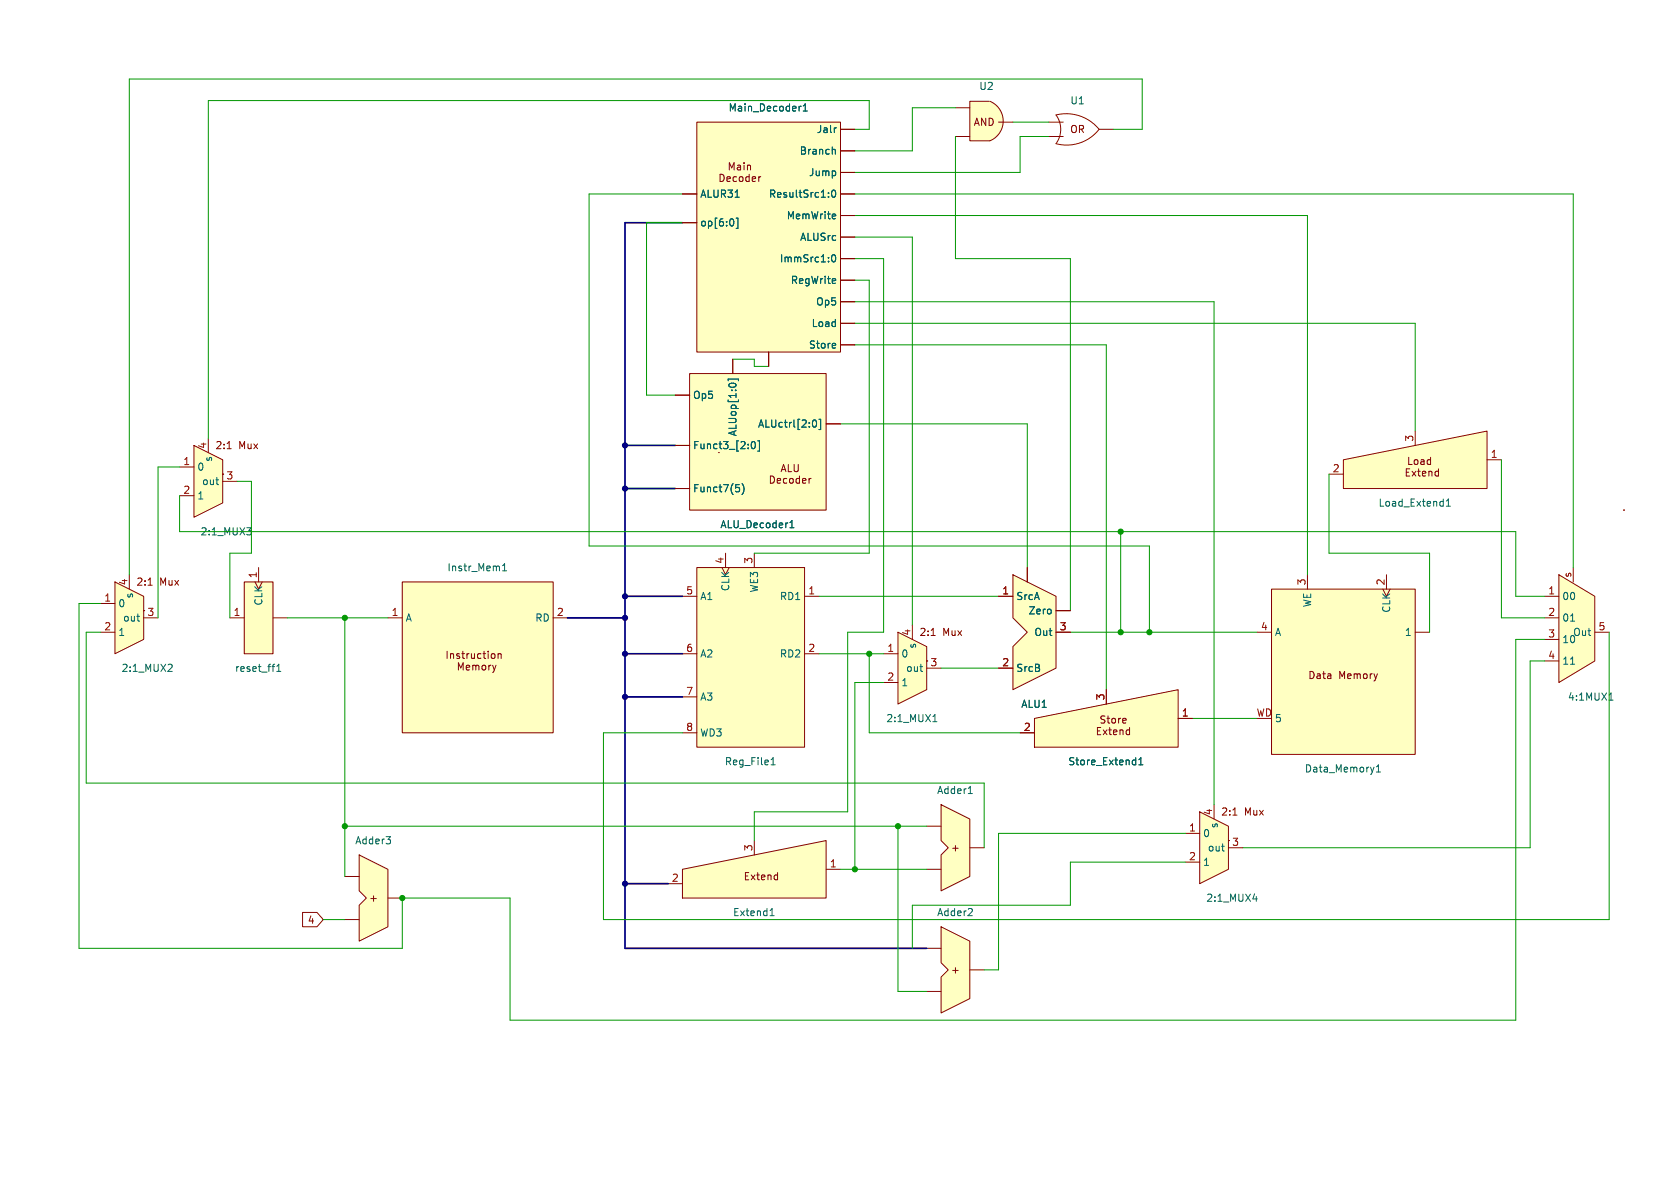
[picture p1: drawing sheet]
<svg xmlns="http://www.w3.org/2000/svg" width="297mm" height="210mm" viewBox="0 0 297 210" stroke-linecap="round" stroke-linejoin="round" font-family="sans-serif">
<path d="M123.2 21.6h25.4v40.6h-25.4z" fill="#ffffc2" stroke="#ffffc2" stroke-width=".18"/>
<g fill="none" stroke="#840000" stroke-width=".18">
<path d="M120.6 34.3h2.6M120.6 39.4h2.6M123.2 21.6h25.4v40.6h-25.4zM127.3 30.8a.64 .64 0 0 1 .7 .6 .64 .64 0 0 1-.7 .7zM128.5 31.7l.6-.2v-.2l-.4-.1-.2 .2 .1 .6h.5M128.9 30v-1.2l.5 .9 .4-.9v1.2M130.2 31.3l-.4-.1-.2 .3 .1 .5h.5M130.4 29.3h.5v.7M130.7 31.4l.2-.2 .4 .2 .1 .4-.2 .2-.3 .1-.2-.1zM130.9 29.5l-.4 .1-.2 .1 .2 .3h.4M131.5 28.8v.1M131.5 29.2v.8"/>
<path d="M132.1 29.3l.2-.1 .3 .1 .1 .7M132.1 29.2v.8M132.4 31.3l-.3-.1-.3 .3 .2 .5h.4M132.4 30.8v1.3M133 31.7l.6-.2-.1-.2-.3-.1-.2 .2v.6h.5M134.1 31.2v.9M134.5 31.2l-.4 .3M148.6 34.3h2.5M148.6 26.7h2.5M148.6 22.9h2.5M148.6 30.5h2.5M148.6 38.1h2.5"/>
<path d="M148.6 41.9h2.5M148.6 45.7h2.5M148.6 57.2h2.5M148.6 53.3h2.5M148.6 49.5h2.5M135.9 62.2v2.6M148.6 61h2.5"/>
</g>
<g fill="none" stroke="#006464" stroke-width=".18">
<path d="M141.6 18.8h-.2M142 19.6h.7M142 18.7l.4-.3v1.2M129.6 38.8l.1 .4-.1 .6M130 34.9h.7M130.1 38.6h.4v1.8h-.4M146.5 34.7v.2M146.5 34.1v.1M147.1 33.7l.2-.1a.68 .68 0 0 1 .5 .6 .68 .68 0 0 1-.5 .7l-.2-.2-.1-.3zM147.3 26.4l.4 .2v.6M147.6 37.8l.1 .3-.6 .2M147.7 38.6l-.1 .1"/>
<path d="M147.7 22.6h.2M147.1 45.2l.2-.2a.68 .68 0 0 1 .5 .7 .68 .68 0 0 1-.5 .6l-.2-.1-.1-.4zM147.6 49.3l.1 .3-.6 .1M147.7 50l-.1 .1M147.7 60.8v.2l-.6 .1"/>
</g>
<path d="M158.7 111.8l5.1 2.5v7.6l-5.1 2.6z" fill="#ffffc2"/>
<g fill="none" stroke="#840000" stroke-width=".18">
<path d="M128.3 97.8v2.5M133.3 97.8v2.5M120.6 115.6h2.6M120.6 105.4h2.6M123.2 100.3h19v31.8h-19zM127.6 100.3l.7 1.3 .6-1.3M142.2 115.6h2.6M142.2 105.4h2.6M156.2 115.6h2.5M158.7 111.8l5.1 2.5v7.6l-5.1 2.6zM161.3 110.5v2.5M163.8 116.8h.1"/>
<path d="M163.8 118.1h2.6M164.6 112.3h.7M222.2 111.8h2.6M224.8 104.1h25.4v29.3h-25.4zM231.1 101.6v2.5M244.5 104.1l.6 1.3 .6-1.3M245.1 101.6v2.5M250.2 111.8h2.5M120.6 123.2h2.6M120.6 129.5h2.6M156.2 120.7h2.5"/>
</g>
<path d="M136.3 135.2h.7M136.3 134.3l.4-.4v1.3M164.9 127.6h.7M165.2 126.5l.1-.2v1.3M243.3 136.5h.8M243.3 135.6l.4-.4v1.3" fill="none" stroke="#006464" stroke-width=".18"/>
<g fill="#ffffc2" stroke="#ffffc2" stroke-width=".18">
<path d="M123.2 100.3h19v31.8h-19z"/>
<path d="M224.8 104.1h25.4v29.3h-25.4z"/>
</g>
<path d="M120.6 153.7l25.4-5.1v10.2h-25.4z" fill="#ffffc2"/>
<path d="M118.1 156.2h2.5M120.6 153.7l25.4-5.1v10.2h-25.4zM133.3 148.6v2.5M137.3 154.7h.2M137.5 154.2v1.3M137.5 155.5h-.2M146 153.7h2.6" fill="none" stroke="#840000" stroke-width=".18"/>
<path d="M136.1 161.9h.8M136.3 160.9l.2-.3v1.3" fill="none" stroke="#006464" stroke-width=".18"/>
<path d="M166.4 163.8l5 2.6v10.1l-5 2.6v-6.4l1.2-1.2-1.2-1.3z" fill="#ffffc2"/>
<path d="M163.8 175.3h2.6M163.8 167.6h2.6M166.4 163.8l5 2.6v10.1l-5 2.6v-6.4l1.2-1.2-1.2-1.3zM171.4 171.5h2.6" fill="none" stroke="#840000" stroke-width=".18"/>
<path d="M171.8 160.7l.1 .1-.1 .3-.7 .8h.8" fill="none" stroke="#006464" stroke-width=".18"/>
<path d="M63.5 151.1l5.1 2.6v10.1l-5.1 2.6v-6.4l1.3-1.2-1.3-1.3z" fill="#ffffc2"/>
<path d="M61 154.9h2.5M63.5 151.1l5.1 2.6v10.1l-5.1 2.6v-6.4l1.3-1.2-1.3-1.3zM68.6 158.8h2.5M61 162.6h2.5" fill="none" stroke="#840000" stroke-width=".18"/>
<path d="M68.2 147.9h.8l-.4 .5M68.9 148.4l.1 .2-.1 .5" fill="none" stroke="#006464" stroke-width=".18"/>
<path d="M166.4 142.2l5 2.6v10.1l-5 2.6v-6.4l1.2-1.2-1.2-1.3z" fill="#ffffc2"/>
<path d="M185.4 24.1h2.6M185.4 21.6h2.6M186.7 20.3a7.5 7.5 0 0 1 7.6 2.6 7.3 7.3 0 0 1-7.6 2.5 4.3 4.3 0 0 0 0-5.1zM194.3 22.9h2.5M163.8 153.7h2.6M163.8 146.1h2.6M166.4 142.2l5 2.6v10.1l-5 2.6v-6.4l1.2-1.2-1.2-1.3zM171.4 149.9h2.6" fill="none" stroke="#840000" stroke-width=".18"/>
<path d="M171.2 140.3h.7" fill="none" stroke="#006464" stroke-width=".18"/>
<path d="M171.4 17.9h3.5l.1 7h-3.6z" fill="#ffffc2"/>
<path d="M175 17.9a3.8 3.8 0 0 1 2.4 3.5 3.8 3.8 0 0 1-2.4 3.5l-1.4-3.5z" fill="#ffffc2" stroke="#ffffc2" stroke-width=".18"/>
<path d="M168.9 19.1h2.5M174.9 17.9h-3.5v7h3.6a3.8 3.8 0 0 0 2.4-3.5 3.8 3.8 0 0 0-2.4-3.5M168.9 24.1h2.5M176.5 21.6h2.6" fill="none" stroke="#840000" stroke-width=".18"/>
<path d="M275.6 101.6l6.3 3.8v11.4l-6.3 3.9z" fill="#ffffc2"/>
<g fill="none" stroke="#840000" stroke-width=".18">
<path d="M287 90.2h.1M40.6 109.2h2.6M43.2 102.9h5.1v12.7h-5.1zM45.1 102.9l.6 1.2 .7-1.2M45.7 100.3v2.6M48.3 109.2h2.5M273 105.4h2.6M273 109.2h2.6M273 113h2.6M273 116.8h2.6M275.6 101.6l6.3 3.8v11.4l-6.3 3.9zM278.1 100.3v2.6"/>
<path d="M281.9 111.8h2.6"/>
</g>
<path d="M48.9 118.7h.8M48.9 117.8l.4-.4v1.3M277.6 109.8h.8M277.6 117.4h.8M284.4 123.8h.8M284.7 122.7l.1-.2v1.3" fill="none" stroke="#006464" stroke-width=".18"/>
<path d="M43.2 102.9h5.1v12.7h-5.1z" fill="#ffffc2" stroke="#ffffc2" stroke-width=".18"/>
<path d="M20.3 102.9l5.1 2.5v7.6l-5.1 2.6z" fill="#ffffc2"/>
<g fill="none" stroke="#840000" stroke-width=".18">
<path d="M17.8 106.7h2.5M17.8 111.8h2.5M20.3 102.9l5.1 2.5v7.6l-5.1 2.6zM22.9 101.6v2.5M25.4 108h.1M25.4 109.2h2.5M26.2 103.4h.7M68.6 109.2h2.5M71.1 102.9h26.7v26.6h-26.7zM79 115.1v1.3M79.6 115.6v.8M79.6 115.7l.2-.1h.3l.1 .8"/>
<path d="M81 117.2v1.2M81.2 115.6h-.4v.3M81.6 115.6h.5M81.8 115.1v1.1M81.9 117.2v1.2M82.4 118.3l.2 .1h.4M82.5 115.6v.8M82.6 117.6l.4 .1v.2l-.6 .1M82.9 115.6l-.4 .2M83.3 115.6l.1 .7 .3 .1 .2-.1M83.6 117.7l.3-.1 .2 .2M83.6 117.6v.8"/>
<path d="M83.9 115.6v.8M84.1 117.8l.2-.2 .3 .1 .1 .7M84.1 117.8v.6M85 115.6h-.3l-.3 .2 .1 .5h.5M85.3 117.7l.2-.1 .3 .1 .1 .5-.1 .2h-.3l-.2-.1zM85.4 115.6h.5M85.6 115.1v1.1l.3 .2M86.3 115.1v.1M86.3 115.6v.8M86.8 116.2v-.4l.3-.2 .3 .1 .1 .5M87.4 118.4l-.3 .5M88.1 115.7l.1-.1h.3l.1 .8"/>
<path d="M88.1 115.6v.8M97.8 109.2h2.5"/>
</g>
<path d="M30.2 117.4l.2 .3v.3l-.7 .7h.7M88.8 100.9h.8M88.8 100l.4-.4v1.3" fill="none" stroke="#006464" stroke-width=".18"/>
<path d="M71.1 102.9h26.7v26.6h-26.7z" fill="#ffffc2" stroke="#ffffc2" stroke-width=".18"/>
<path d="M212.1 143.5l5.1 2.6v7.6l-5.1 2.5z" fill="#ffffc2"/>
<path d="M209.5 147.3h2.6M209.5 152.4h2.6M212.1 143.5l5.1 2.6v7.6l-5.1 2.5zM214.6 142.2v2.6M217.2 148.6h.1M217.2 149.9h2.5M218 144.1h.7" fill="none" stroke="#840000" stroke-width=".18"/>
<path d="M221.5 158.9h.8M222.1 158.5v.8" fill="none" stroke="#006464" stroke-width=".18"/>
<path d="M34.3 78.7l5.1 2.6v7.6l-5.1 2.5z" fill="#ffffc2"/>
<path d="M34.3 78.7l5.1 2.6v7.6l-5.1 2.5zM36.8 77.5v2.5M40.2 79.3h.7M31.7 82.6h2.6M31.7 87.6h2.6M39.4 83.8h.1M39.4 85.1h2.5" fill="none" stroke="#840000" stroke-width=".18"/>
<path d="M43.6 93.3h.8l-.4 .5M44.2 93.8l.2 .2v.3l-.2 .3" fill="none" stroke="#006464" stroke-width=".18"/>
<path d="M182.9 127l25.4-5.1v10.2h-25.4z" fill="#ffffc2"/>
<g fill="none" stroke="#840000" stroke-width=".18">
<path d="M119.4 78.7h2.5M119.4 69.9h2.5M121.9 66h24.1v24.2h-24.1zM129.5 63.5v2.5M146 74.9h2.6M119.4 86.4h2.5M136.2 84.2a.64 .64 0 0 1 .7 .6 .64 .64 0 0 1-.7 .6zM137.4 85l.6-.1-.1-.3h-.3l-.2 .2 .1 .6h.4M138.1 83.4l.4-1.3 .4 1.3M138.2 83h.6M139.1 84.6h-.4l-.2 .2 .1 .6h.5M139.4 82.1v1.3h.6"/>
<path d="M139.6 84.7l.2-.1 .4 .1v.5l-.1 .2h-.3l-.2-.1zM140.4 82.1v1l.2 .3 .4-.1 .1-.2v-1M141.3 84.6h-.3l-.3 .2 .1 .6h.5M141.3 84.2v1.2M141.9 85l.6-.1-.1-.3h-.3l-.2 .2v.6h.5M143 84.6v.8M143.4 84.6l-.4 .2M180.3 129.5h2.6M182.9 127l25.4-5.1v10.2h-25.4zM194 129.2h.4M194.6 128.6h-.6v1.3h.6M195 129l.7 .9"/>
<path d="M195.3 126.6h-.4l-.2 .1v.3l.5 .3 .1 .3-.2 .2h-.5M195.6 121.9v2.6M195.7 127h.5M195.7 129l-.7 .9M195.9 126.6v1l.3 .2M196 129h.5M196.2 128.6v1.1l.3 .2M196.7 127h.3l.2 .2v.4l-.2 .2h-.3l-.2-.2zM196.8 129.4l.7-.1-.1-.2-.4-.1-.2 .2 .1 .6h.5M197.8 127v.8M198 129.1l.2-.1 .3 .1v.8M198 129v.9"/>
<path d="M198.1 127l-.3 .2M198.5 127.4l.6-.1-.1-.3h-.3l-.2 .2v.6h.5M199.7 129.1l-.4-.1-.2 .3 .1 .5h.5M199.7 128.6v1.3M208.3 127h2.5"/>
</g>
<g fill="none" stroke="#006464" stroke-width=".18">
<path d="M128.7 67.3v-.3h1.8v.3M129 67.9l.3-.2 .7 .2M132.9 78.2l.2-.2a.68 .68 0 0 1 .5 .7 .68 .68 0 0 1-.5 .6l-.2-.1-.1-.4zM134 77.9h.3v1.8h-.3M143.6 74.7l.1-.3 .2-.2a.68 .68 0 0 1 .5 .7 .68 .68 0 0 1-.5 .6l-.2-.1-.1-.4M144.8 74.1h.3v1.8h-.3M130.1 85.7h.6M130.2 86.2h.3l.3 .2-.2 .5h-.4M131.2 85.5a1.46 1.46 0 0 1 0 1.9M139.6 93.3h.8M139.6 92.4l.4-.4v1.3M200.7 134.4h.1"/>
<path d="M200.8 133.9v1.3M200.8 135.1l-.1 .1M201.3 135.2h.8M201.3 134.3l.4-.4v1.3"/>
</g>
<path d="M121.9 66h24.1v24.2h-24.1z" fill="#ffffc2" stroke="#ffffc2" stroke-width=".18"/>
<path d="M179.1 101.6l7.6 3.8v12.7l-7.6 3.8v-7.6l2.5-2.5-2.5-2.6z" fill="#ffffc2"/>
<path d="M176.5 105.4h2.6M176.5 118.1h2.6M179.1 101.6l7.6 3.8v12.7l-7.6 3.8v-7.6l2.5-2.5-2.5-2.6zM181.6 100.3v2.6M186.7 108h2.5M186.7 111.8h2.5" fill="none" stroke="#840000" stroke-width=".18"/>
<path d="M237.5 81.3l25.4-5.1v10.2h-25.4z" fill="#ffffc2"/>
<g fill="none" stroke="#840000" stroke-width=".18">
<path d="M120.6 34.3h2.6M120.6 39.4h2.6M148.6 34.3h2.5M148.6 26.7h2.5M148.6 22.9h2.5M148.6 30.5h2.5M148.6 38.1h2.5M148.6 41.9h2.5M148.6 45.7h2.5M148.6 57.2h2.5M148.6 53.3h2.5M148.6 49.5h2.5"/>
<path d="M119.4 78.7h2.5M119.4 69.9h2.5M129.5 63.5v2.5M135.9 62.2v2.6M146 74.9h2.6M148.6 61h2.5M250.2 76.2v2.5M119.4 86.4h2.5M234.9 83.8h2.6M237.5 81.3l25.4-5.1v10.2h-25.4zM248.6 83.5h.4M249 80.8v1.3h.6"/>
<path d="M249.2 82.9h-.6v1.3h.6M249.6 83.3l.7 .9M250.3 83.3l-.7 .9M250.7 81.9l-.1-.5-.2-.1h-.3l-.1 .6 .3 .2M250.8 84l.3 .2M251.2 81.3h.5l.1 .8M251.5 84l.1 .2 .4-.1M252.6 83.3v.9M252.9 81.3h-.5l-.1 .6M252.9 80.8v1.3M253.2 83.5v.7M253.8 84l.1 .2 .4-.1"/>
<path d="M254.3 82.9v1.3M262.9 81.3h2.5M176.5 105.4h2.6M176.5 118.1h2.6M181.6 100.3v2.6M186.7 108h2.5M186.7 111.8h2.5M180.3 129.5h2.6M195.6 121.9v2.6M208.3 127h2.5M53.5 161.3h2.5l1.1 1.3-1.1 1.2h-2.5z"/>
</g>
<g fill="none" stroke="#006464" stroke-width=".18">
<path d="M141.6 18.8h-.2M142 19.6h.7M142 18.7l.4-.3v1.2M129.6 38.8l.1 .4-.1 .6M130 34.9h.7M130.1 38.6h.4v1.8h-.4M146.5 34.7v.2M146.5 34.1v.1M147.1 33.7l.2-.1a.68 .68 0 0 1 .5 .6 .68 .68 0 0 1-.5 .7l-.2-.2-.1-.3zM147.3 26.4l.4 .2v.6M147.6 37.8l.1 .3-.6 .2M147.7 38.6l-.1 .1"/>
<path d="M147.7 22.6h.2M147.1 45.2l.2-.2a.68 .68 0 0 1 .5 .7 .68 .68 0 0 1-.5 .6l-.2-.1-.1-.4zM147.6 49.3l.1 .3-.6 .1M147.7 50l-.1 .1M128.7 67.3v-.3h1.8v.3M129 67.9l.3-.2 .7 .2M132.9 78.2l.2-.2a.68 .68 0 0 1 .5 .7 .68 .68 0 0 1-.5 .6l-.2-.1-.1-.4zM134 77.9h.3v1.8h-.3M143.6 74.7l.1-.3 .2-.2a.68 .68 0 0 1 .5 .7 .68 .68 0 0 1-.5 .6l-.2-.1-.1-.4M144.8 74.1h.3v1.8h-.3M147.7 60.8v.2l-.6 .1M130.1 85.7h.6"/>
<path d="M130.2 86.2h.3l.3 .2-.2 .5h-.4M131.2 85.5a1.46 1.46 0 0 1 0 1.9M139.6 93.3h.8M139.6 92.4l.4-.4v1.3M255.7 89.5h.7M255.7 88.6l.4-.4v1.3M200.7 134.4h.1M200.8 133.9v1.3M200.8 135.1l-.1 .1M201.3 135.2h.8M201.3 134.3l.4-.4v1.3"/>
</g>
<path d="M120.6 39.4h-10.1v128.2h53.3M110.5 78.7h8.9M110.5 86.4h8.9M100.3 109.2h10.2M110.5 105.4h10.1M110.5 115.6h10.1M110.5 123.2h10.1M110.5 156.2h7.6" fill="none" stroke="#000084" stroke-width=".3"/>
<g fill="none" stroke="#009600" stroke-width=".18">
<path d="M168.9 19.1h-7.6v7.6h-10.2M120.6 39.4h-6.3v30.5h5.1M120.6 34.3h-16.5v62.2h99.1v15.3M151.1 22.9h2.6v-5.1h-116.9v59.7M151.1 38.1h80v63.5M151.1 34.3h127v66M168.9 24.1v21.6h20.3v62.3M179.1 21.6h6.3M185.4 24.1h-5.1v6.4h-29.2M196.8 22.9h5.1v-8.9h-179v87.6M151.1 53.3h63.5v88.9M151.1 45.7h5.1v66.1h-6.3v31.7h-16.6v5.1"/>
<path d="M151.1 49.5h2.6v48.3h-20.4M151.1 41.9h10.2v68.6M151.1 57.2h99.1v19M129.5 63.5h3.8v1.3h2.6M148.6 74.9h33v25.4M151.1 61h44.5v60.9M31.7 87.6v6.4h236.3v11.4h5M31.7 82.6h-3.8v26.6M41.9 85.1h2.5v12.7h-3.8v11.4M198.1 94v17.8M234.9 83.8v14h17.8v14M265.4 81.3v27.9h7.6"/>
<path d="M17.8 111.8h-2.6v26.6h158.8v11.5M17.8 106.7h-3.8v60.9h57.1v-8.8h19.1v21.5h177.8v-67.3h5M50.8 109.2h17.8M61 109.2v45.7M144.8 105.4h31.7M144.8 115.6h11.4M153.7 115.6v13.9h26.6M166.4 118.1h10.1M189.2 111.8h33M273 116.8h-2.5v33.1h-50.8M284.5 111.8v50.8h-177.8v-33.1h13.9M156.2 120.7h-5.1v33"/>
<path d="M210.8 127h11.4M61 146.1h102.8M148.6 153.7h15.2M158.7 146.1v29.2h5.1M209.5 152.4h-20.3v7.6h-27.9v7.6M209.5 147.3h-33v24.2h-2.5M57.1 162.6h3.9"/>
</g>
<g fill="#009600" stroke="#009600" stroke-width=".18">
<circle cx="158.7" cy="146.1" r=".46"/>
<circle cx="151.1" cy="153.7" r=".46"/>
<circle cx="153.7" cy="115.6" r=".46"/>
<circle cx="71.1" cy="158.8" r=".46"/>
<circle cx="61" cy="109.2" r=".46"/>
<circle cx="61" cy="146.1" r=".46"/>
<circle cx="198.1" cy="111.8" r=".46"/>
<circle cx="203.2" cy="111.8" r=".46"/>
<circle cx="198.1" cy="94" r=".46"/>
</g>
<g fill="#000084" stroke="#000084" stroke-width=".18">
<circle cx="110.5" cy="109.2" r=".46"/>
<circle cx="110.5" cy="105.4" r=".46"/>
<circle cx="110.5" cy="78.7" r=".46"/>
<circle cx="110.5" cy="86.4" r=".46"/>
<circle cx="110.5" cy="156.2" r=".46"/>
<circle cx="110.5" cy="115.6" r=".46"/>
<circle cx="110.5" cy="123.2" r=".46"/>
</g>
<g font-size="1.8" fill="#006464">
<text x="173" y="16.1">U2</text>
<text x="128.7" y="19.9">Main_Decoder1</text>
<text x="144.3" y="23.7">Jalr</text>
<text x="189.1" y="18.6">U1</text>
<text x="141.3" y="27.5">Branch</text>
<text x="123.7" y="35.2">ALUR31</text>
<text x="135.8" y="35.2">ResultSrc1:0</text>
<text x="142.9" y="31.3">Jump</text>
<text x="123.7" y="40.2">op[6:0]</text>
<text x="139" y="39">MemWrite</text>
<text x="137.8" y="46.6">ImmSrc1:0</text>
<text x="141.3" y="42.8">ALUSrc</text>
<text x="139.7" y="50.4">RegWrite</text>
<text x="143.4" y="58">Load</text>
<text x="144.2" y="54.2">Op5</text>
<text x="142.9" y="61.8">Store</text>
<text x="122.4" y="70.7">Op5</text>
<text x="130.4" y="77.2" transform="rotate(-90 130.4 77.2)">ALUop[1:0]</text>
<text x="133.9" y="75.8">ALUctrl[2:0]</text>
<text x="34.8" y="83.4">0</text>
<text x="37.7" y="81.7" transform="rotate(-90 37.7 81.7)">s</text>
<text x="122.4" y="79.6">Funct3_[2:0]</text>
<text x="34.8" y="88.5">1</text>
<text x="35.6" y="86">out</text>
<text x="122.4" y="87.2">Funct7(5)</text>
<text x="243.6" y="89.8">Load_Extend1</text>
<text x="35.4" y="94.8">2:1_MUX3</text>
<text x="127.3" y="93.6">ALU_Decoder1</text>
<text x="79" y="101.2">Instr_Mem1</text>
<text x="20.8" y="107.5">0</text>
<text x="23.7" y="105.9" transform="rotate(-90 23.7 105.9)">s</text>
<text x="46.6" y="107.1" transform="rotate(-90 46.6 107.1)">CLK</text>
<text x="123.7" y="106.3">A1</text>
<text x="129.1" y="104.6" transform="rotate(-90 129.1 104.6)">CLK</text>
<text x="134.2" y="104.9" transform="rotate(-90 134.2 104.9)">WE3</text>
<text x="137.8" y="106.3">RD1</text>
<text x="179.6" y="106.3">SrcA</text>
<text x="232" y="107.5" transform="rotate(-90 232 107.5)">WE</text>
<text x="276.1" y="106.3">00</text>
<text x="20.8" y="112.6">1</text>
<text x="21.7" y="110.1">out</text>
<text x="71.6" y="110.1">A</text>
<text x="94.5" y="110.1">RD</text>
<text x="181.7" y="108.8">Zero</text>
<text x="182.8" y="112.6">Out</text>
<text x="225.3" y="112.6">A</text>
<text x="246" y="108.4" transform="rotate(-90 246 108.4)">CLK</text>
<text x="248.3" y="112.6">1</text>
<text x="276.1" y="110.1">01</text>
<text x="276.1" y="113.9">10</text>
<text x="278" y="112.6">Out</text>
<text x="21.4" y="119">2:1_MUX2</text>
<text x="41.4" y="119">reset_ff1</text>
<text x="123.7" y="116.4">A2</text>
<text x="137.8" y="116.4">RD2</text>
<text x="159.3" y="116.4">0</text>
<text x="160.1" y="119">out</text>
<text x="162.2" y="114.8" transform="rotate(-90 162.2 114.8)">s</text>
<text x="179.6" y="119">SrcB</text>
<text x="276.1" y="117.7">11</text>
<text x="123.7" y="124.1">A3</text>
<text x="159.3" y="121.5">1</text>
<text x="180.4" y="125.3">ALU1</text>
<text x="277.1" y="124.1">4:1MUX1</text>
<text x="123.7" y="130.4">WD3</text>
<text x="156.6" y="127.9">2:1_MUX1</text>
<text x="225.3" y="127.9">5</text>
<text x="128" y="135.5">Reg_File1</text>
<text x="188.8" y="135.5">Store_Extend1</text>
<text x="230.6" y="136.8">Data_Memory1</text>
<text x="165.6" y="140.6">Adder1</text>
<text x="62.7" y="149.5">Adder3</text>
<text x="212.6" y="148.2">0</text>
<text x="215.5" y="146.5" transform="rotate(-90 215.5 146.5)">s</text>
<text x="212.6" y="153.3">1</text>
<text x="213.4" y="150.7">out</text>
<text x="213.2" y="159.6">2:1_MUX4</text>
<text x="129.5" y="162.2">Extend1</text>
<text x="165.6" y="162.2">Adder2</text>
</g>
<g font-size="1.8" fill="#840000">
<text x="172" y="22.5">AND</text>
<text x="189.1" y="23.7">OR</text>
<text x="38" y="79.6">2:1</text>
<text x="42.2" y="79.6">Mux</text>
<text x="250.6" y="83.4">Extend</text>
<text x="24" y="103.7">2:1</text>
<text x="28.2" y="103.7">Mux</text>
<text x="162.4" y="112.6">2:1</text>
<text x="166.7" y="112.6">Mux</text>
<text x="74" y="117.7">Instruction</text>
<text x="86.5" y="117.7">Memory</text>
<text x="231.2" y="120.3">Data</text>
<text x="236.7" y="120.3">Memory</text>
<text x="215.8" y="144.4">2:1</text>
<text x="220" y="144.4">Mux</text>
<text x="131.4" y="155.8">Extend</text>
<text x="168" y="150.7">+</text>
<text x="65.1" y="159.6">+</text>
<text x="54.3" y="163.5">4</text>
<text x="168" y="172.3">+</text>
</g>
<g font-size="1.8" fill="#a90000">
<text x="32.3" y="82.3">1</text>
<text x="36.6" y="79.4" transform="rotate(-90 36.6 79.4)">4</text>
<text x="235.5" y="83.6">2</text>
<text x="249.9" y="78.2" transform="rotate(-90 249.9 78.2)">3</text>
<text x="263.5" y="81">1</text>
<text x="32.3" y="87.4">2</text>
<text x="39.9" y="84.8">3</text>
<text x="128" y="99.8" transform="rotate(-90 128 99.8)">4</text>
<text x="133.1" y="99.8" transform="rotate(-90 133.1 99.8)">3</text>
<text x="18.3" y="106.4">1</text>
<text x="22.6" y="103.6" transform="rotate(-90 22.6 103.6)">4</text>
<text x="45.5" y="102.3" transform="rotate(-90 45.5 102.3)">1</text>
<text x="121.2" y="105.2">5</text>
<text x="142.8" y="105.2">1</text>
<text x="177.1" y="105.2">1</text>
<text x="230.9" y="103.6" transform="rotate(-90 230.9 103.6)">3</text>
<text x="244.9" y="103.6" transform="rotate(-90 244.9 103.6)">2</text>
<text x="273.6" y="105.2">1</text>
<text x="277.9" y="102.2" transform="rotate(-90 277.9 102.2)">s</text>
<text x="18.3" y="111.5">2</text>
<text x="26" y="109">3</text>
<text x="41.2" y="109">1</text>
<text x="69.1" y="109">1</text>
<text x="98.4" y="109">2</text>
<text x="161" y="112.5" transform="rotate(-90 161 112.5)">4</text>
<text x="187.3" y="111.5">3</text>
<text x="222.8" y="111.5">4</text>
<text x="273.6" y="109">2</text>
<text x="273.6" y="112.8">3</text>
<text x="282.5" y="111.5">5</text>
<text x="121.2" y="115.3">6</text>
<text x="142.8" y="115.3">2</text>
<text x="156.8" y="115.3">1</text>
<text x="164.4" y="117.9">3</text>
<text x="177.1" y="117.9">2</text>
<text x="273.6" y="116.6">4</text>
<text x="121.2" y="122.9">7</text>
<text x="156.8" y="120.4">2</text>
<text x="195.3" y="123.9" transform="rotate(-90 195.3 123.9)">3</text>
<text x="121.2" y="129.3">8</text>
<text x="180.9" y="129.3">2</text>
<text x="208.8" y="126.7">1</text>
<text x="222.1" y="126.7">WD</text>
<text x="210.1" y="147.1">1</text>
<text x="214.4" y="144.2" transform="rotate(-90 214.4 144.2)">4</text>
<text x="217.7" y="149.6">3</text>
<text x="118.7" y="156">2</text>
<text x="133.1" y="150.6" transform="rotate(-90 133.1 150.6)">3</text>
<text x="146.6" y="153.4">1</text>
<text x="210.1" y="152.1">2</text>
</g>
</svg>
